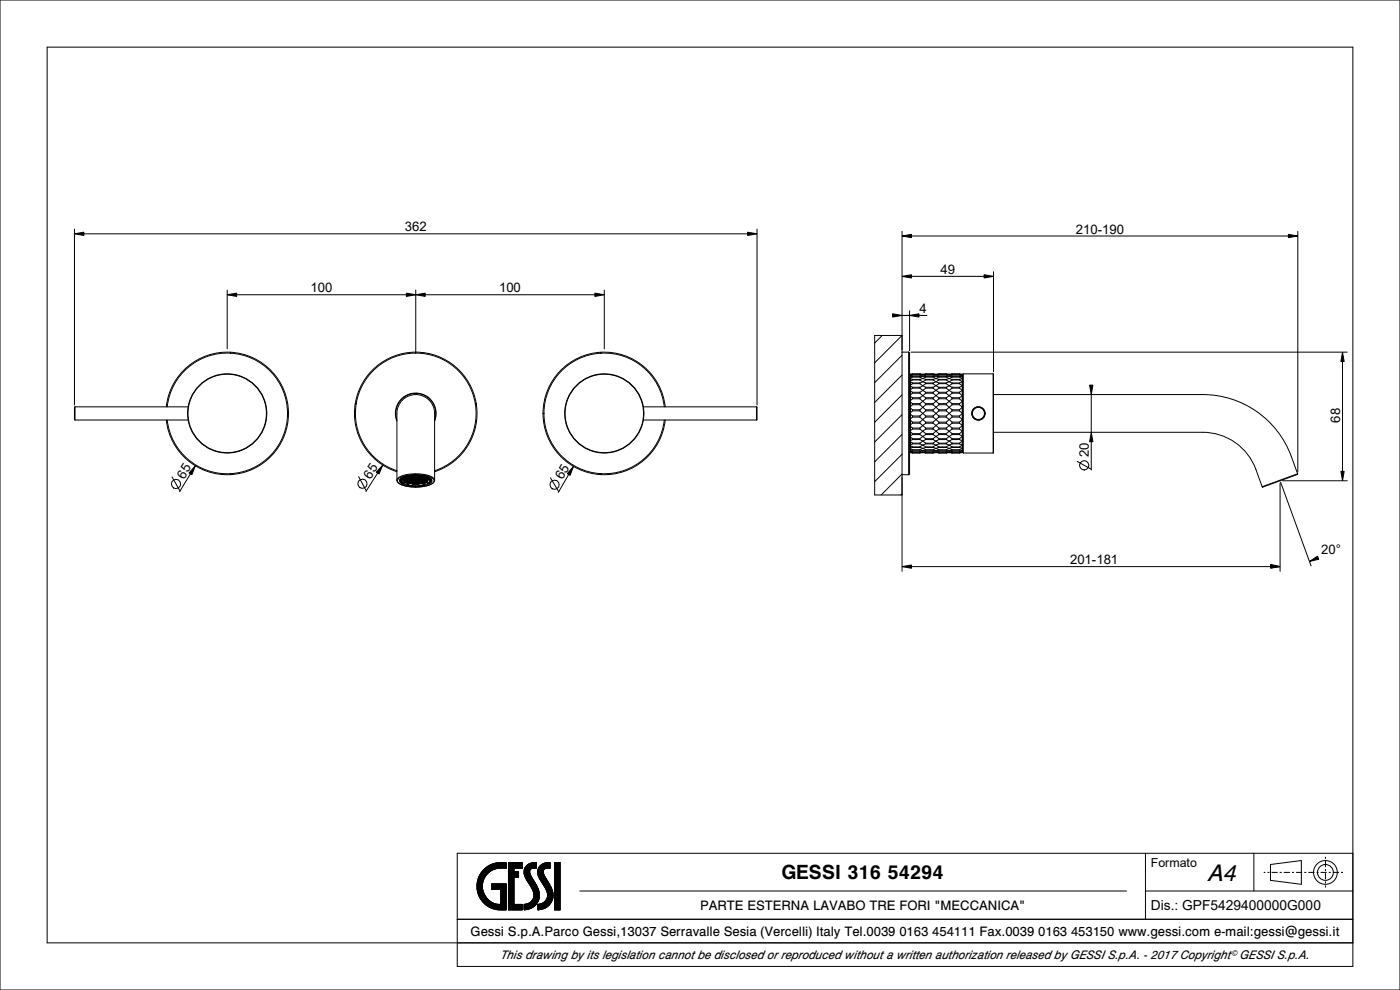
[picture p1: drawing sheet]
<svg xmlns="http://www.w3.org/2000/svg" width="297mm" height="210mm" viewBox="0 0 297 210" stroke-linecap="round" stroke-linejoin="round" font-family="sans-serif">
<path d="M0 0h297v210h-297zM97 195h190M123 189h116M243 189h44M243 181v14M266 181v8M287 181h-190v24h190v-195h-277v190h277" fill="none" stroke="#000" stroke-width=".21"/>
<!-- layer: 00_COMPONENTI -->
<g fill="none" stroke="#000" stroke-width=".21">
<path d="M192.8 74.7l.2 .2v25.6l-.2 .2M192.8 74.7h-1.4v26h1.4M192.8 74.7v26M193.2 79.5h.4M193.2 79.8l.4 .1M193.6 79.3l-.4 .1v16.6l.4 .1M193.6 80l-.4 .2M193.6 79.6l-.4 .1M193.6 79.3l-.4 .1M193.6 79.3h.1M193.6 79.5v.1M193.6 79.9v.1"/>
<path d="M193.6 80h1.5M193.6 79.9h1.5M193.6 79.6h1.5M193.6 79.5h1.5M193.6 79.3h1.5M195.1 80l.7 .3M195.1 79.6l.7 .2M195.1 79.3l.7 .2M195.1 79.3h1.3M195.1 79.3h.1M195.1 79.5v.1M195.1 79.9v.1"/>
<path d="M195.8 79.5h-.7M195.8 79.5h.6M195.8 79.8l.6 .1M195.8 79.8l-.7 .1M196.4 80l-.6 .3M196.4 79.6l-.6 .2M196.4 79.3l-.6 .2M196.4 79.3h.1M196.4 79.5v.1M196.4 79.9v.1M196.4 80h1.5M196.4 79.9h1.5"/>
<path d="M196.4 79.6h1.5M196.4 79.5h1.5M196.4 79.3h1.5M197.9 79.3l.7 .2M197.9 79.3h1.3M197.9 80l.7 .3M197.9 79.6l.7 .2M197.9 79.3h.1M197.9 79.5v.1M197.9 79.9v.1M198.6 79.5h-.7M198.6 79.5h.6"/>
<path d="M198.6 79.8l.6 .1M198.6 79.8l-.7 .1M199.2 80l-.6 .3M199.2 79.6l-.6 .2M199.2 79.3l-.6 .2M199.2 79.3h.1M199.2 79.5v.1M199.2 79.9v.1M199.2 80h1.5M199.2 79.9h1.5M199.2 79.6h1.5M199.2 79.5h1.5"/>
<path d="M199.2 79.3h1.5M200.7 80l.7 .3M200.7 79.6l.7 .2M200.7 79.3l.7 .2M200.7 79.3h1.3M200.7 79.3h.1M200.7 79.5v.1M200.7 79.9v.1M201.4 79.5h-.7M201.4 79.5h.6M201.4 79.8l-.7 .1M201.4 79.8l.6 .1"/>
<path d="M202 79.6l-.6 .2M202 79.3l-.6 .2M202 80l-.6 .3M202 79.3h.1M202 79.5v.1M202 79.9v.1M202 80h1.5M202 79.9h1.5M202 79.6h1.5M202 79.5h1.5M202 79.3h1.5M203.5 80l.6 .3"/>
<path d="M203.5 79.6l.6 .2M203.5 79.3l.6 .2M203.5 79.3l.6 .1M203.5 79.3h.1M203.5 79.5v.1M203.5 79.9v.1M204.1 79.8h.1M204.1 79.5h-.6M204.1 79.5h.1M204.1 79.8l-.6 .1M204.1 79.4v16.6M210.7 79.3h-6.3v16.8h6.3"/>
<path d="M210.7 79.3v16.8M15.9 86.3l-.1 .1v2.6l.1 .1M15.9 86.3v2.8M15.9 89.1h24M15.9 86.3h24M35.3 86.3a13 13 0 0 1 19.8-9.6 13 13 0 0 1 0 22 13 13 0 0 1-19.8-9.6M35.5 86.3a12.8 12.8 0 0 1 19.5-9.4 12.8 12.8 0 0 1 0 21.6 12.8 12.8 0 0 1-19.5-9.4M84.2 89.3a4.3 4.3 0 0 1 4-5.9 4.3 4.3 0 0 1 4 5.9M84.2 99.9a12.8 12.8 0 0 1-6.3-19.7 12.8 12.8 0 0 1 20.6 0 12.8 12.8 0 0 1-6.3 19.7M84.2 89.1a4.2 4.2 0 0 1 4-5.6 4.2 4.2 0 0 1 4 5.6M136.5 89.1h24M136.5 86.3h24"/>
<path d="M140.9 86.3a12.8 12.8 0 0 0-19.5-9.4 12.8 12.8 0 0 0 0 21.6 12.8 12.8 0 0 0 19.5-9.4M141.1 86.3a13 13 0 0 0-19.8-9.6 13 13 0 0 0 0 22 13 13 0 0 0 19.8-9.6M160.5 86.3l.1 .1v2.6l-.1 .1M160.5 86.3v2.8M193 91.7h.2M193 83.7h.2M193.2 87.9l.4 .3M193.2 89.2l.4 .3M193.2 90.4l.4 .4M193.2 91.6l.4 .4M193.2 92.7l.4 .4M193.2 93.7l.4 .3"/>
<path d="M193.2 94.5l.4 .3M193.2 95.2l.4 .2M193.2 95.7l.4 .1M193.2 95.9l.4 .2M193.2 82.9l.4 .3M193.2 84.1l.4 .3M193.2 85.3l.4 .3M193.2 86.6l.4 .3M193.2 80.4l.4 .1M193.2 81.1l.4 .1M193.2 81.9l.4 .3M193.6 92.2l-.4 .2"/>
<path d="M193.6 93.2l-.4 .3M193.6 95.9h-.4M193.6 87.2l-.4 .3M193.6 84.6l-.4 .4M193.6 83.4l-.4 .4M193.6 85.8l-.4 .4M193.6 82.3l-.4 .4M193.6 81.4l-.4 .3M193.6 80.6l-.4 .3M193.6 91l-.4 .3M193.6 89.8l-.4 .3M193.6 88.5l-.4 .3"/>
<path d="M193.6 95.5l-.4 .1M193.6 94.9l-.4 .1M193.6 94.2l-.4 .1M193.6 80.5v.1M193.6 81.2v.2M193.6 82.2v.1M193.6 83.2v.2M193.6 84.4v.2M193.6 85.6v.2M193.6 86.9v.3M193.6 88.2v.3M193.6 89.5v.3"/>
<path d="M193.6 90.8v.2M193.6 92v.2M193.6 93.1v.1M193.6 94v.2M193.6 94.8v.1M193.6 95.4v.1M193.6 95.8v.1M193.6 96.1h.1M193.6 96.1h1.5M193.6 95.9h1.5M193.6 95.8h1.5M193.6 95.5h1.5"/>
<path d="M193.6 95.4h1.5M193.6 94.9h1.5M193.6 94.8h1.5M193.6 94.2h1.5M193.6 94h1.5M193.6 93.2h1.5M193.6 93.1h1.5M193.6 92.2h1.5M193.6 92h1.5M193.6 91h1.5M193.6 90.8h1.5M193.6 89.8h1.5"/>
<path d="M193.6 89.5h1.5M193.6 88.5h1.5M193.6 88.2h1.5M193.6 87.2h1.5M193.6 86.9h1.5M193.6 85.8h1.5M193.6 85.6h1.5M193.6 84.6h1.5M193.6 84.4h1.5M193.6 83.4h1.5M193.6 83.2h1.5M193.6 82.3h1.5"/>
<path d="M193.6 82.2h1.5M193.6 81.4h1.5M193.6 81.2h1.5M193.6 80.6h1.5M193.6 80.5h1.5M195.1 88.5l.7 .5M195.1 89.8l.7 .5M195.1 91l.7 .5M195.1 96.1h1.3M195.1 95.9h.7M195.1 80.6l.7 .4M195.1 82.3l.7 .5"/>
<path d="M195.1 81.4l.7 .4M195.1 83.4l.7 .5M195.1 95.5l.7 .1M195.1 94.9l.7 .2M195.1 94.2l.7 .2M195.1 93.2l.7 .4M195.1 92.2l.7 .4M195.1 87.2l.7 .5M195.1 85.8l.7 .6M195.1 84.6l.7 .5M195.1 80.5v.1M195.1 81.2v.2"/>
<path d="M195.1 82.2v.1M195.1 83.2v.2M195.1 84.4v.2M195.1 85.6v.2M195.1 86.9v.3M195.1 88.2v.3M195.1 89.5v.3M195.1 90.8v.2M195.1 92v.2M195.1 93.1v.1M195.1 94v.2M195.1 94.8v.1"/>
<path d="M195.1 95.4v.1M195.1 95.8v.1M195.1 96.1h.1M195.8 91.5l.6 .5M195.8 92.6l.6 .5M195.8 93.6l.6 .4M195.8 94.4l-.7 .4M195.8 94.4l.6 .4M195.8 95.1l-.7 .3M195.8 95.1l.6 .3M195.8 95.6l-.7 .2M195.8 95.6l.6 .2"/>
<path d="M195.8 95.9l.6 .2M195.8 95.9l-.7 .2M195.8 86.4l-.7 .5M195.8 85.1l-.7 .5M195.8 82.8l-.7 .4M195.8 83.9l-.7 .5M195.8 91.5l-.7 .5M195.8 92.6l-.7 .5M195.8 93.6l-.7 .4M195.8 83.9l.6 .5M195.8 85.1l.6 .5M195.8 86.4l.6 .5"/>
<path d="M195.8 90.3l-.7 .5M195.8 90.3l.6 .5M195.8 89l-.7 .5M195.8 89l.6 .5M195.8 87.7l-.7 .5M195.8 87.7l.6 .5M195.8 82.8l.6 .4M195.8 81.8l-.7 .4M195.8 80.3l.6 .2M195.8 80.3l-.7 .2M195.8 81l.6 .2M195.8 81l-.7 .2"/>
<path d="M195.8 81.8l.6 .4M196.4 95.9h-.6M196.4 82.3l-.6 .5M196.4 81.4l-.6 .4M196.4 83.4l-.6 .5M196.4 80.6l-.6 .4M196.4 91l-.6 .5M196.4 92.2l-.6 .4M196.4 89.8l-.6 .5M196.4 88.5l-.6 .5M196.4 95.5l-.6 .1M196.4 94.9l-.6 .2"/>
<path d="M196.4 94.2l-.6 .2M196.4 93.2l-.6 .4M196.4 87.2l-.6 .5M196.4 85.8l-.6 .6M196.4 84.6l-.6 .5M196.4 80.5v.1M196.4 81.2v.2M196.4 82.2v.1M196.4 83.2v.2M196.4 84.4v.2M196.4 85.6v.2M196.4 86.9v.3"/>
<path d="M196.4 88.2v.3M196.4 89.5v.3M196.4 90.8v.2M196.4 92v.2M196.4 93.1v.1M196.4 94v.2M196.4 94.8v.1M196.4 95.4v.1M196.4 95.8v.1M196.4 96.1h.1M196.4 96.1h1.5M196.4 95.9h1.5"/>
<path d="M196.4 95.8h1.5M196.4 95.5h1.5M196.4 95.4h1.5M196.4 94.9h1.5M196.4 94.8h1.5M196.4 94.2h1.5M196.4 94h1.5M196.4 93.2h1.5M196.4 93.1h1.5M196.4 92.2h1.5M196.4 92h1.5M196.4 91h1.5"/>
<path d="M196.4 90.8h1.5M196.4 89.8h1.5M196.4 89.5h1.5M196.4 88.5h1.5M196.4 88.2h1.5M196.4 87.2h1.5M196.4 86.9h1.5M196.4 85.8h1.5M196.4 85.6h1.5M196.4 84.6h1.5M196.4 84.4h1.5M196.4 83.4h1.5"/>
<path d="M196.4 83.2h1.5M196.4 82.3h1.5M196.4 82.2h1.5M196.4 81.4h1.5M196.4 81.2h1.5M196.4 80.6h1.5M196.4 80.5h1.5M197.9 88.5l.7 .5M197.9 89.8l.7 .5M197.9 91l.7 .5M197.9 96.1h1.3M197.9 95.9h.7"/>
<path d="M197.9 81.4l.7 .4M197.9 80.6l.7 .4M197.9 83.4l.7 .5M197.9 82.3l.7 .5M197.9 95.5l.7 .1M197.9 94.9l.7 .2M197.9 94.2l.7 .2M197.9 93.2l.7 .4M197.9 92.2l.7 .4M197.9 87.2l.7 .5M197.9 85.8l.7 .6M197.9 84.6l.7 .5"/>
<path d="M197.9 80.5v.1M197.9 81.2v.2M197.9 82.2v.1M197.9 83.2v.2M197.9 84.4v.2M197.9 85.6v.2M197.9 86.9v.3M197.9 88.2v.3M197.9 89.5v.3M197.9 90.8v.2M197.9 92v.2M197.9 93.1v.1"/>
<path d="M197.9 94v.2M197.9 94.8v.1M197.9 95.4v.1M197.9 95.8v.1M197.9 96.1h.1M198.6 91.5l.6 .5M198.6 92.6l.6 .5M198.6 93.6l.6 .4M198.6 94.4l.6 .4M198.6 95.1l.6 .3M198.6 95.6l.6 .2M198.6 95.9l.6 .2"/>
<path d="M198.6 95.9l-.7 .2M198.6 86.4l-.7 .5M198.6 85.1l-.7 .5M198.6 83.9l-.7 .5M198.6 82.8l-.7 .4M198.6 93.6l-.7 .4M198.6 94.4l-.7 .4M198.6 95.1l-.7 .3M198.6 95.6l-.7 .2M198.6 91.5l-.7 .5M198.6 92.6l-.7 .5M198.6 83.9l.6 .5"/>
<path d="M198.6 85.1l.6 .5M198.6 86.4l.6 .5M198.6 90.3l-.7 .5M198.6 90.3l.6 .5M198.6 89l.6 .5M198.6 89l-.7 .5M198.6 87.7l-.7 .5M198.6 87.7l.6 .5M198.6 82.8l.6 .4M198.6 80.3l-.7 .2M198.6 80.3l.6 .2M198.6 81l.6 .2"/>
<path d="M198.6 81l-.7 .2M198.6 81.8l.6 .4M198.6 81.8l-.7 .4M199.2 95.9h-.6M199.2 83.4l-.6 .5M199.2 82.3l-.6 .5M199.2 81.4l-.6 .4M199.2 80.6l-.6 .4M199.2 91l-.6 .5M199.2 92.2l-.6 .4M199.2 89.8l-.6 .5M199.2 88.5l-.6 .5"/>
<path d="M199.2 95.5l-.6 .1M199.2 94.9l-.6 .2M199.2 94.2l-.6 .2M199.2 93.2l-.6 .4M199.2 87.2l-.6 .5M199.2 85.8l-.6 .6M199.2 84.6l-.6 .5M199.2 80.5v.1M199.2 81.2v.2M199.2 82.2v.1M199.2 83.2v.2M199.2 84.4v.2"/>
<path d="M199.2 85.6v.2M199.2 86.9v.3M199.2 88.2v.3M199.2 89.5v.3M199.2 90.8v.2M199.2 92v.2M199.2 93.1v.1M199.2 94v.2M199.2 94.8v.1M199.2 95.4v.1M199.2 95.8v.1M199.2 96.1h.1"/>
<path d="M199.2 96.1h1.5M199.2 95.9h1.5M199.2 95.8h1.5M199.2 95.5h1.5M199.2 95.4h1.5M199.2 94.9h1.5M199.2 94.8h1.5M199.2 94.2h1.5M199.2 94h1.5M199.2 93.2h1.5M199.2 93.1h1.5M199.2 92.2h1.5"/>
<path d="M199.2 92h1.5M199.2 91h1.5M199.2 90.8h1.5M199.2 89.8h1.5M199.2 89.5h1.5M199.2 88.5h1.5M199.2 88.2h1.5M199.2 87.2h1.5M199.2 86.9h1.5M199.2 85.8h1.5M199.2 85.6h1.5M199.2 84.6h1.5"/>
<path d="M199.2 84.4h1.5M199.2 83.4h1.5M199.2 83.2h1.5M199.2 82.3h1.5M199.2 82.2h1.5M199.2 81.4h1.5M199.2 81.2h1.5M199.2 80.6h1.5M199.2 80.5h1.5M200.7 88.5l.7 .5M200.7 89.8l.7 .5M200.7 91l.7 .5"/>
<path d="M200.7 96.1h1.3M200.7 95.9h.7M200.7 82.3l.7 .5M200.7 81.4l.7 .4M200.7 80.6l.7 .4M200.7 83.4l.7 .5M200.7 95.5l.7 .1M200.7 94.9l.7 .2M200.7 94.2l.7 .2M200.7 93.2l.7 .4M200.7 92.2l.7 .4M200.7 87.2l.7 .5"/>
<path d="M200.7 85.8l.7 .6M200.7 84.6l.7 .5M200.7 80.5v.1M200.7 81.2v.2M200.7 82.2v.1M200.7 83.2v.2M200.7 84.4v.2M200.7 85.6v.2M200.7 86.9v.3M200.7 88.2v.3M200.7 89.5v.3M200.7 90.8v.2"/>
<path d="M200.7 92v.2M200.7 93.1v.1M200.7 94v.2M200.7 94.8v.1M200.7 95.4v.1M200.7 95.8v.1M200.7 96.1h.1M201.4 91.5l.6 .5M201.4 92.6l.6 .5M201.4 93.6l.6 .4M201.4 94.4l.6 .4M201.4 86.4l-.7 .5"/>
<path d="M201.4 85.1l-.7 .5M201.4 83.9l-.7 .5M201.4 82.8l-.7 .4M201.4 95.1l-.7 .3M201.4 95.1l.6 .3M201.4 95.6l-.7 .2M201.4 95.6l.6 .2M201.4 95.9l.6 .2M201.4 95.9l-.7 .2M201.4 92.6l-.7 .5M201.4 93.6l-.7 .4M201.4 94.4l-.7 .4"/>
<path d="M201.4 91.5l-.7 .5M201.4 85.1l.6 .5M201.4 83.9l.6 .5M201.4 86.4l.6 .5M201.4 90.3l.6 .5M201.4 90.3l-.7 .5M201.4 89l.6 .5M201.4 89l-.7 .5M201.4 87.7l.6 .5M201.4 87.7l-.7 .5M201.4 82.8l.6 .4M201.4 81.8l.6 .4"/>
<path d="M201.4 80.3l-.7 .2M201.4 80.3l.6 .2M201.4 81l-.7 .2M201.4 81l.6 .2M201.4 81.8l-.7 .4M202 82.3l-.6 .5M202 81.4l-.6 .4M202 80.6l-.6 .4M202 83.4l-.6 .5M202 95.9h-.6M202 92.2l-.6 .4M202 89.8l-.6 .5"/>
<path d="M202 91l-.6 .5M202 88.5l-.6 .5M202 95.5l-.6 .1M202 94.9l-.6 .2M202 94.2l-.6 .2M202 93.2l-.6 .4M202 87.2l-.6 .5M202 85.8l-.6 .6M202 84.6l-.6 .5M202 80.5v.1M202 81.2v.2M202 82.2v.1"/>
<path d="M202 83.2v.2M202 84.4v.2M202 85.6v.2M202 86.9v.3M202 88.2v.3M202 89.5v.3M202 90.8v.2M202 92v.2M202 93.1v.1M202 94v.2M202 94.8v.1M202 95.4v.1"/>
<path d="M202 95.8v.1M202 96.1h.1M202 96.1h1.5M202 95.9h1.5M202 95.8h1.5M202 95.5h1.5M202 95.4h1.5M202 94.9h1.5M202 94.8h1.5M202 94.2h1.5M202 94h1.5M202 93.2h1.5"/>
<path d="M202 93.1h1.5M202 92.2h1.5M202 92h1.5M202 91h1.5M202 90.8h1.5M202 89.8h1.5M202 89.5h1.5M202 88.5h1.5M202 88.2h1.5M202 87.2h1.5M202 86.9h1.5M202 85.8h1.5"/>
<path d="M202 85.6h1.5M202 84.6h1.5M202 84.4h1.5M202 83.4h1.5M202 83.2h1.5M202 82.3h1.5M202 82.2h1.5M202 81.4h1.5M202 81.2h1.5M202 80.6h1.5M202 80.5h1.5M203.5 88.5l.6 .5"/>
<path d="M203.5 89.8l.6 .5M203.5 91l.6 .5M203.5 92.2l.6 .4M203.5 82.3l.6 .5-.6 .4M203.5 83.4l.6 .5-.6 .5M203.5 95.9h.6M203.5 94.2l.6 .2-.6 .4M203.5 93.2l.6 .4-.6 .4M203.5 87.2l.6 .5-.6 .5M203.5 81.4l.6 .4-.6 .4M203.5 80.6l.6 .4-.6 .2M203.5 95.5l.6 .1"/>
<path d="M203.5 94.9l.6 .2M203.5 85.8l.6 .6M203.5 84.6l.6 .5M203.5 80.5v.1M203.5 81.2v.2M203.5 82.2v.1M203.5 83.2v.2M203.5 84.4v.2M203.5 85.6v.2M203.5 86.9v.3M203.5 88.2v.3M203.5 89.5v.3"/>
<path d="M203.5 90.8v.2M203.5 92v.2M203.5 93.1v.1M203.5 94v.2M203.5 94.8v.1M203.5 95.4v.1M203.5 95.8v.1M203.5 96.1h.1M204.1 86.4l-.6 .5M204.1 85.1l-.6 .5M204.1 95.1h.1M204.1 95.1l-.6 .3"/>
<path d="M204.1 95.6l-.6 .2M204.1 96l-.6 .1M204.1 95.6h.1M204.1 91.5l-.6 .5M204.1 92.6l-.6 .5M204.1 89h.1M204.1 86.4h.1M204.1 90.3h.1M204.1 85.1h.1M204.1 91.5h.1M204.1 92.6h.1M204.1 80.3h.1"/>
<path d="M204.1 90.3l-.6 .5M204.1 89l-.6 .5M204.1 80.3l-.6 .2M204.1 95.9l-.6 .2M204.1 95.9h.1M204.2 93.2h.2M204.2 82.2h.2M210.8 83.7h44.4a20 20 0 0 1 18.8 13.2l1.3 3.6M210.8 91.7h44.4a12 12 0 0 1 11.2 7.9l1.4 3.6M84.2 100.1a13 13 0 0 1-6.5-20 13 13 0 0 1 21 0 13 13 0 0 1-6.5 20M84.2 101.9v-14.2a4 4 0 0 1 4-4 4 4 0 0 1 4 4v14.2M84.2 101.9l.3 .5 .8 .5 1.3 .3 1.6 .1"/>
<path d="M84.2 101.9l.3-.6 .9-.4 1.3-.3 1.5-.1 1.5 .1 1.3 .3 .9 .4 .3 .6M84.5 101.6l.7-.4 1-.3 2.6-.2 2.3 .4 .7 .4 .3 .5-.4 .6-.9 .4-1.5 .3h-1.7l-1.6-.2-1.1-.4-.5-.5zM84.9 101.6l.1 .2M85 101.6v.2M85 101.8v.1M85 101.8h.1M85 102.2h.1M85 101.7h.1M85 101.9v.3M85 101.6v.1M85 102.2l.4 .4M85 101.8l.1 .1"/>
<path d="M85.1 102.2h-.1M85.1 101.9h-.1M85.1 102.2h.1M85.1 101.9v.3M85.1 101.7l.2 .1M85.1 101.7h.1M85.1 102.2l.3 .4M85.3 101.8h.1M85.3 101.8v.1M85.3 101.8h-.3M85.3 102.2h.1M85.3 102.2h-.2"/>
<path d="M85.3 101.9h-.2M85.3 101.9v.3M85.3 102.2l.4 .3M85.4 101.4h.1M85.4 101.4l-.4 .3M85.4 101.3v.1M85.4 102.6h.1M85.5 102.6h.1M85.4 101.6l.1 .1M85.5 101.4l-.4 .3M85.5 101.4h.2M85.5 101.4h-.1"/>
<path d="M85.5 101.4h.1M85.5 101.3v.1M85.5 102.6l1 .3M85.5 101.7l.3 .4 .8 .4M85.5 101.5v.2M85.6 101.5l-.1 .2M85.7 101.4l-.4 .4M85.7 102.5h.1M85.7 102.5l-.2 .1M85.7 102.3l.7 .2M85.7 101.4h.1M85.7 101.2v.2"/>
<path d="M85.7 101.2l-.8 .6v.3l.3 .3M85.7 102.2v.3M85.7 102.2h.1M85.7 102.2l.9 .3M85.8 101.8h.1M85.8 101.7v.1M85.8 101.8h.2M85.8 101.8l.1 .2M85.9 101.6l-.1 .1M85.9 102l1.6 .1M85.9 101.6h.1M85.9 101.8v.2"/>
<path d="M85.9 102l.1 .1M86 101.6v.1M86 101.8v.1M86 101.7h.2l-.2 .1M86 101.7h-.2M86 101.4v.7M86 101.4l-.1 .2M86 101.7h1.5M86 101.8h.9M86 101.6h.9v.8M86 102.1l.2 .1M86.2 101.5l-.2 .1"/>
<path d="M86.2 102v.1M86.2 101.3v.9M86.2 101.3l-.2 .1M86.4 102.5h.1M86.4 102.2h-.2M86.4 102.5l.1 .1M86.4 102.2h-.1l.2 .1M86.4 101.2l.1 1M86.4 101l-1.4 .6-.2 .3 .1 .4 1.2 .6 2.1 .3 2.1-.3 1.2-.6 .1-.4-.2-.3-1.5-.6M86.4 101h.1M86.4 101l-.7 .2M86.5 101l-.8 .4"/>
<path d="M86.5 102.9h.1M86.5 101h.1M86.5 102.6h.1M86.5 102.6v.3M86.5 101l.1 .1M86.5 102.9l1 .2M86.5 102.2v.1M86.5 101.1l-.8 .4-.1 .3 .2 .3 .9 .4 1.5 .1M86.6 102.5h.1M86.6 102.5h-.2M86.6 102.5l1.6 .1M86.6 102.8h.1"/>
<path d="M86.6 102.5v.3M86.6 102.5l-.1 .1M86.6 102.8l-.1 .1M86.6 101.1h.1M86.6 102.8l.9 .2M86.6 102.3h-.1M86.6 101.3h-.3M86.7 101.3h-.5M86.7 102.3l-.2 .1h.4M86.7 102.3l.6 .1M86.7 101.1v1.2M86.7 101.8h.2"/>
<path d="M86.8 101.1l-.3 .1M86.9 102.4l.2 .1M86.9 101.1v.3h-.9M86.9 101.3l.2 .1M87.1 101.8h-.2M87.1 102.1h-1.1M87.1 101v.4M87.1 101.5l-.2 .2M87.1 101.5v1M87.1 101.2v.1M87.1 101.7v.1M87.1 101.5h.1"/>
<path d="M87.1 102v.1M87.1 101l.2 .1M87.2 101l.1 .1M87.3 102.4l-.2 .1M87.3 102.2h-.9M87.3 102.5h-.2h.4M87.3 102.5h.5M87.3 102.2h.7M87.3 102.2h-.2l.2 .2M87.3 101.1h1.3M87.3 101v1.4M87.3 101.1h.1"/>
<path d="M87.3 102.1v.1M87.3 102.4h.1M87.3 101.7l.4-.1-.2 .1M87.3 101.8l.2 .2M87.5 100.9h.1M87.5 100.9l-1 .1M87.5 100.8v.1M87.5 103.1h.1M87.5 100.9v.1M87.5 103v.1M87.5 103h.1M87.5 100.9l.1 .1"/>
<path d="M87.5 101.2l-.8 .1M87.5 101h.1M87.5 101.7v.1M87.5 102.2v.1M87.5 103h1.4M87.5 101.5h-.4M87.5 101l-.9 .1M87.6 103h-.1M87.6 101.5l1.5 .2M87.6 101h.4M87.6 100.9h1.2M87.6 103h.1"/>
<path d="M87.6 100.8v1.7l.4 .1-.2-.1M87.6 101h-.1M87.6 102.6v.3M87.6 102.6h.1M87.6 102.6h1.2M87.7 101.1h.1M87.7 101.3v.1M87.7 102.1v.1M87.7 102.4h.1M87.7 101.8l-.2 .2M87.8 101.2l-1.5 .1M87.8 102.4h-.5"/>
<path d="M87.8 102.1l-.9 .1M87.8 101.2l.2 .1M87.8 101v1.4M87.8 102.4h.4M87.8 102.1h.4M87.8 101.1l1.3 .1M88 102.2l-.2 .2M88 102l-.2 .1M88 101.5h.1M88 101.7v.1M88 101.7v-.8h.2h.2v.8M88 102.3v.3h.2h.2v-.3"/>
<path d="M88 102.3l-.2 .1M88 101.8l-1.1 .1M88 101.7h-.4M88 102.3l.2 .1M88 101.8h.2M88 101.8v.4M88 102.1h.2M88.2 102.2h-.2M88.2 101.7h-.2M88.2 101.8v.4M88.2 102.4h.1M88.2 100.8l-1.8 .2"/>
<path d="M88.2 100.8l1.7 .2M88.2 100.8l-1.7 .2M88.2 102.5h.4M88.2 102.5h-.2M88.2 102.1h.9M88.2 100.9v.8M88.2 102.2h.2M88.2 101.7h.2M88.4 102.3l-.2 .1M88.4 101.7h2.2M88.4 101.8l.7 .1M88.4 101.8h-.2"/>
<path d="M88.4 101.8v.4M88.4 101.2l1.3 .1M88.4 101.5h.1M88.4 101.7v.1M88.6 102.2h-.2M88.6 101.9l-1 .1M88.6 101.3h-1.1l-.2 .1M88.6 102.5h.5M88.6 101.9l1.9 .1M88.6 102.2l-.2 .1M88.6 101.9l-.2 .2M88.6 102.2h.2"/>
<path d="M88.6 101v1.4M88.7 101.6v.1M88.7 101.8v.1M88.7 102.1l.2 .1M88.7 101.3v.1M88.8 102.6h.1M88.8 100.8v1.7h-.4M88.8 101h.1M88.8 102.9h.1M88.8 102.6v.3M88.8 101h-.4h.4M88.8 102.3h-.4"/>
<path d="M88.8 103h.1M88.8 103l.1 .1M88.9 102.3h.8M88.9 102.3l-.2 .1M88.9 101l-.2 .1M88.9 101l.2 .1M88.9 101l.9 .1M88.9 102v.1M88.9 101.7l.2 .1M88.9 101h.1M88.9 101.2v.1M88.9 102.2v.1"/>
<path d="M88.9 100.9h.1M88.9 100.8v.1M88.9 100.9l-.1 .1M88.9 103.1h.1M88.9 100.9l1 .1M88.9 100.9v.1M89.1 101.3l-.2 .1h-1.8M89.1 101.1h.1M89.1 102.1v.1M89.1 102.4h.1M89.1 101.4l-.2 .1h.4M89.1 101.4l.2 .1"/>
<path d="M89.1 102.5h.2M89.1 101.2l.2 .1M89.1 101v1.4M89.1 101.4h.2M89.1 101.1l1 .2M89.2 101l-.1 .1M89.3 102.5h-.4M89.3 102l-.2 .1M89.3 101.7l-.2 .1M89.3 102.2v.1M89.3 102.2h-.4M89.3 101.5l.2 .2"/>
<path d="M89.3 101.5v1M89.3 101v.4M89.5 102.1l-.2 .1M89.5 101.3l-.2 .1M89.5 101.8v.1M89.5 102.4l-.2 .1M89.5 101.1v.3h.9M89.6 101.1l.3 .1M89.7 102.3h.2M89.7 101.1v1.2M89.7 101.3h-.2M89.7 101.3h.2"/>
<path d="M89.8 101.3h.4M89.8 102.8l-.9 .2M89.8 102.8l.1 .1M89.8 101.1h.1M89.8 102.8h.1M89.8 102.5l.1 .1M89.8 102.5v.3M89.8 102.5l-1.6 .1M89.8 102.5h.1M89.8 102.5h.2M89.9 102.4h-.4M89.9 101.1l.8 .5"/>
<path d="M89.9 102.2v.1M89.9 102.9h.1M89.9 102.9l-1 .2M89.9 101h.1M89.9 101l-.1 .1M89.9 102.6h.1M89.9 102.6v.3M89.9 101l.8 .4M89.9 101l.8 .2M90 102.2h.1l-.2 .1M90 102.2h-.7M90 101.2l-.1 1"/>
<path d="M90 102.1h-.9M90 102.5l-.1 .1M90 102.5h.1M90 102.2h.2M90 102.5l.7-.2-.7 .2M90.2 102.1h-.2M90.2 101.3l.2 .1M90.2 101.3v.9M90.2 102l.2 .1M90.2 101.5h.1M90.2 101.7l.2 .1M90.4 102.1l-.2 .1"/>
<path d="M90.4 102.1h-.4M90.4 101.8h-1.3M90.4 101.4l.1 .2M90.4 101.4v.7M90.4 101.8v.1M90.5 102l-.1 .1M90.5 101.6h-1v.8M90.5 101.6l.1 .1M90.5 101.6l-.1 .1h.2M90.5 101.8v.2M90.6 101.8l-.1 .2M90.6 101.7v.1"/>
<path d="M90.6 101.8h-.2M90.6 101.8h.1M90.7 102.2h.1M90.7 102.2l-.9 .3M90.7 102.2v.3M90.7 101.2l.8 .6v.3l-.3 .3M90.7 101.4h.1M90.7 101.2v.2M90.7 102.5h.1M90.7 102.5l.2 .1M90.7 101.4l.4 .4M90.7 101.6h.1"/>
<path d="M90.7 101.6v.4l-.5 .3-2 .3M90.8 101.5l.1 .2M90.9 101.7l-.3 .4-.8 .4M90.9 101.5v.2M90.9 102.6l-1 .3M90.9 101.4h.1M90.9 101.4h-.2M90.9 101.3v.1M90.9 101.4l.4 .3M90.9 102.6h.1M90.9 101.6v.1M91 102.6h-.1"/>
<path d="M91 101.4l.4 .3M91 101.4h-.1M91 101.3v.1M91.1 102.2l-.4 .3M91.1 102.2h.2M91.1 101.8h.1M91.1 102.2h.1M91.1 101.9h.2M91.1 101.9v.3M91.1 101.8v.1M91.1 101.8h.3M91.3 102.2l-.4 .4"/>
<path d="M91.3 101.7h.1M91.3 101.7l-.2 .1M91.3 102.2h.1M91.3 101.9h.1M91.3 101.9v.3M91.4 101.8l-.1 .1M91.4 102.2h-.1M91.4 102.2l-.4 .4M91.4 101.7h.1M91.4 101.7h-.1M91.4 101.6v.1M91.4 102.2h.1"/>
<path d="M91.4 101.9v.3M91.4 101.8h.1M91.4 101.8v.1M91.4 101.6v.2M91.5 101.6l-.1 .2M92.2 101.9l-.3 .5-.8 .5-1.4 .3-1.5 .1M275.3 100.5l-.1 .2-7.3 2.6-.1-.1M275.3 100.5l-7.5 2.7"/>
<circle cx="48.2" cy="87.7" r="8.4"/>
<circle cx="48.2" cy="87.7" r="8.3"/>
<circle cx="128.2" cy="87.7" r="8.4"/>
<circle cx="128.2" cy="87.7" r="8.3"/>
<circle cx="207.6" cy="87.7" r="1.42"/>
<circle cx="207.6" cy="87.7" r="1.28"/>
</g>
<!-- layer: 10_COSMETICA_SKETCH -->
<path d="M187.2 71.2l-1.6 1.6M191.4 71.2h-5.8v33.8h5.8v-4.3M191.4 71.2v3.5M191.4 71.2l-5.8 5.8M191.4 75.4l-5.8 5.8M191.4 79.6l-5.8 5.8M191.4 83.8l-5.8 5.8M191.4 88l-5.8 5.8M191.4 92.2l-5.8 5.8M191.4 96.4l-5.8 5.8M191.4 100.6l-4.5 4.4M191.4 104.8l-.3 .2" fill="none" stroke="#000" stroke-width=".21"/>
<!-- layer: 50_QUOTE -->
<g fill="none" stroke="#000" stroke-width=".21">
<path d="M15.8 49.6l2-.4v.7zM15.8 48.6v37.3M17.8 49.6h140.8M158.6 49.2l2 .4-2 .3zM160.6 48.6v37.3M191.4 58.6l2-.3v.7zM191.4 50.1l2-.4v.7zM191.4 49.1v25.1M193.4 58.6h15.4M193.4 50.1h79.9M208.8 58.3l2 .3-2 .4zM210.8 57.6v21.3"/>
<path d="M273.3 49.7l2 .4-2 .3zM275.3 49.1v51M48.2 62.5l2-.3v.7zM48.2 61.5v12.5M48.2 62.5h40M86.2 62.2l2 .3-2 .4zM88.2 62.5l2-.3v.7zM88.2 61.5v13.2M90.2 62.5h36M126.2 62.2l2 .3-2 .4zM128.2 61.5v12.5M189.4 66.6l2 .3-2 .4z"/>
<path d="M191.4 66.9h1.6M193 66.9l2-.3v.7zM193 65.9v8.5M193.3 74.7h92.5M195 66.9h1.6M284.8 74.7l.4 2h-.7zM284.8 76.7v23.3M41.4 98.8l-.7 1.9-.6-.4zM81.2 98.7l-.8 1.8-.6-.3zM121.7 98.9l-.8 1.9-.6-.3zM228.5 97.9l3 1.6M231.2 81.7h.7l-.4 2z"/>
<path d="M231.5 91.7l.4 2h-.7zM231.5 83.7v8M231.5 93.7v6M284.5 100h.7l-.4 2zM36.5 101.2l1.7 3M40.4 100.5l-2.3 3.8M76.1 101.1l1.6 3M80.1 100.3l-2.5 4M116.8 101.3l1.7 3M120.6 100.7l-2.2 3.7M191.4 101.2v20M269.6 119.8l2 .4-2 .3z"/>
<path d="M269.6 119.7l2 .5-2.1 .2zM271.6 102.5v18.7M271.7 102.3l6.4 17.7M272.1 102h13.7M277.8 119.1l1.7-1.1 .3 .6zM191.4 120.2l2-.4v.7zM193.4 120.2h76.2"/>
<circle cx="230" cy="98.7" r=".98"/>
<circle cx="37.3" cy="102.7" r=".98"/>
<circle cx="76.9" cy="102.6" r=".98"/>
<circle cx="117.6" cy="102.8" r=".98"/>
</g>
<g fill="#000">
<path d="M15.8 49.6l2-.4v.7zM158.6 49.2l2 .4-2 .3zM191.4 58.6l2-.3v.7zM191.4 50.1l2-.4v.7zM208.8 58.3l2 .3-2 .4zM273.3 49.7l2 .4-2 .3zM48.2 62.5l2-.3v.7zM88.2 62.5l2-.3v.7zM86.2 62.2l2 .3-2 .4zM126.2 62.2l2 .3-2 .4zM189.4 66.6l2 .3-2 .4zM193 66.9l2-.3v.7z"/>
<path d="M284.8 74.7l.4 2h-.7zM41.4 98.8l-.7 1.9-.6-.4zM81.2 98.7l-.8 1.8-.6-.3zM121.7 98.9l-.8 1.9-.6-.3zM231.2 81.7h.7l-.4 2zM231.5 91.7l.4 2h-.7zM277.8 119.1l1.7-1.1 .3 .6zM284.5 100h.7l-.4 2zM191.4 120.2l2-.4v.7zM269.6 119.8l2 .4-2 .3zM269.6 119.7l2 .5-2.1 .2z"/>
</g>
<!-- layer: 54_SIMBOLI -->
<g fill="none" stroke="#000" stroke-width=".21">
<path d="M101.2 188.7l1.1-.7a4 4 0 0 0 1.1 2.7l-1.1 .5a5 5 0 0 1-1.1-2.5zM101.9 185.4l2-.5a3.9 3.9 0 0 0-1.6 3.1l-1.1 .7a5.1 5.1 0 0 1 .7-3.3zM102.3 191.2l1.1-.5 .9 .7-1.3 .5zM102.5 184.6a5.4 5.4 0 0 1 4.9-1.6v1.1l-1.9 .1zM102.5 184.6l3-.4-1.6 .7-2 .5zM102.6 184.5a4.9 4.9 0 0 1 3.5-1.5h1.3v1.1l-1.3 .1a3.8 3.8 0 0 0-3.8 3.9 3.8 3.8 0 0 0 3.9 3.7v-3.2h-1.9v-1.1h3.1v5.5h-1.3a5 5 0 0 1-4.5-3.1 5 5 0 0 1 1-5.4zM103 191.9l1.3-.5 1.1 .4h.8l-.1 1.2a4.8 4.8 0 0 1-3.1-1.1zM104.3 187.5h3.1v5.5h-1.3l.1-4.4h-1.9zM107.9 183h2.9v1.1h-1.8v.8h1v1.1h-1v5.9h1.8v1.1h-2.9zM111.2 193l2.4-1a3.4 3.4 0 0 1-2.4 1zM111.2 185.3l1.2-.4 .1 .7 1.1 1.9a3.5 3.5 0 0 1 0 4.5l-2.4 1v-1.1a2.08 2.08 0 0 0 1.9-1.2 2.08 2.08 0 0 0-.2-2.2l-1.4-2.3zM111.2 184.5l1.7-.3a.67 .67 0 0 0-.5 .7l-1.2 .4z"/>
<path d="M111.7 183.6l.9-.5 1.2-.1v1.2h-.5a.88 .88 0 0 0-.9 .5 .88 .88 0 0 0 .1 1l1 1.5a3.7 3.7 0 0 1 .4 4.3 3.3 3.3 0 0 1-2.7 1.5v-1.1a2.11 2.11 0 0 0 1.9-1.3 2.11 2.11 0 0 0-.3-2.3 7.1 7.1 0 0 1-1.6-3.1l.1-.8zM111.9 183.5l.7-.4 1.2-.1v1.2l-2.6 .3zM114.1 193l2.4-1a3.4 3.4 0 0 1-2.4 1zM114.1 185.3l1.2-.4 .1 .7 1.1 1.9a3.5 3.5 0 0 1 0 4.5l-2.4 1v-1.1a2.08 2.08 0 0 0 1.9-1.2 2.08 2.08 0 0 0-.2-2.2l-1.4-2.3zM114.1 184.5l1.7-.3a.67 .67 0 0 0-.5 .7l-1.2 .4zM114.6 183.6l.9-.5 1.2-.1v1.2h-.5a.88 .88 0 0 0-.9 .5 .88 .88 0 0 0 .1 1l1 1.5a3.7 3.7 0 0 1 .4 4.3 3.3 3.3 0 0 1-2.7 1.5v-1.1a2.11 2.11 0 0 0 1.9-1.3 2.11 2.11 0 0 0-.3-2.3 7.1 7.1 0 0 1-1.6-3.1l.1-.8zM114.7 183.5l.8-.4 1.2-.1v1.2l-2.6 .3zM117.7 183h1.1v10h-1.1zM269.5 183.4l6.6-.9v5.1l-6.6-.9z"/>
<circle cx="281.2" cy="185.1" r="2.52"/>
<circle cx="281.2" cy="185.1" r="1.68"/>
</g>
<g fill="#000">
<path d="M101.2 188.7l1.1-.7a4 4 0 0 0 1.1 2.7l-1.1 .5a5 5 0 0 1-1.1-2.5zM101.9 185.4l2-.5a3.9 3.9 0 0 0-1.6 3.1l-1.1 .7a5.1 5.1 0 0 1 .7-3.3zM102.3 191.2l1.1-.5 .9 .7-1.3 .5zM104.3 187.5h3.1v5.5h-1.3l.1-4.4h-1.9zM102.5 184.6l3-.4-1.6 .7-2 .5zM102.5 184.6a5.4 5.4 0 0 1 4.9-1.6v1.1l-1.9 .1zM103 191.9l1.3-.5 1.1 .4h.8l-.1 1.2a4.8 4.8 0 0 1-3.1-1.1zM107.9 183h2.9v1.1h-1.8v.8h1v1.1h-1v5.9h1.8v1.1h-2.9zM111.2 193l2.4-1a3.4 3.4 0 0 1-2.4 1zM111.2 185.3l1.2-.4 .1 .7 1.1 1.9a3.5 3.5 0 0 1 0 4.5l-2.4 1v-1.1a2.08 2.08 0 0 0 1.9-1.2 2.08 2.08 0 0 0-.2-2.2l-1.4-2.3zM111.2 184.5l1.7-.3a.67 .67 0 0 0-.5 .7l-1.2 .4zM111.9 183.5l.7-.4 1.2-.1v1.2l-2.6 .3z"/>
<path d="M114.1 193l2.4-1a3.4 3.4 0 0 1-2.4 1zM114.1 185.3l1.2-.4 .1 .7 1.1 1.9a3.5 3.5 0 0 1 0 4.5l-2.4 1v-1.1a2.08 2.08 0 0 0 1.9-1.2 2.08 2.08 0 0 0-.2-2.2l-1.4-2.3zM114.1 184.5l1.7-.3a.67 .67 0 0 0-.5 .7l-1.2 .4zM114.7 183.5l.8-.4 1.2-.1v1.2l-2.6 .3zM117.7 183h1.1v10h-1.1z"/>
</g>
<path d="M281.2 181.8v6.5M284.9 185.1h-16.8" fill="none" stroke="#000" stroke-width=".21" stroke-dasharray=".4 .4 1.3 .4" stroke-linecap="butt"/>
<text font-size="5" x="256.1" y="186.8">A4</text>
<text font-size="4.2" x="165.8" y="186.5">GESSI 316 54294</text>
<text font-size="2.9" x="244.1" y="193">Dis.: GPF5429400000G000</text>
<g font-size="2.8">
<text x="85.9" y="49.1">362</text>
<text x="228.2" y="49.6">210-190</text>
<text x="199.5" y="58.1">49</text>
<text x="65.9" y="62">100</text>
<text x="105.9" y="62">100</text>
<text x="195.1" y="66.4">4</text>
<text x="284.3" y="89.7" transform="rotate(-90 284.3 89.7)">68</text>
<text x="39.1" y="101.8" transform="rotate(-59 39.1 101.8)">65</text>
<text x="78.6" y="101.7" transform="rotate(-57 78.6 101.7)">65</text>
<text x="119.4" y="101.9" transform="rotate(-60 119.4 101.9)">65</text>
<text x="231" y="97" transform="rotate(-90 231 97)">20</text>
<text x="227" y="119.7">201-181</text>
<text x="280.3" y="117.5">20°</text>
<text x="148.5" y="193">PARTE ESTERNA LAVABO TRE FORI &quot;MECCANICA&quot;</text>
<text x="99.8" y="198.5">Gessi S.p.A.Parco Gessi,13037 Serravalle Sesia (Vercelli) Italy Tel.0039 0163 454111 Fax.0039 0163 453150 www.gessi.com e-mail:gessi@gessi.it</text>
</g>
<text font-size="2.6" x="244.1" y="183.9">Formato</text>
<text font-size="2.5" x="106.2" y="203.4">This drawing by its legislation cannot be disclosed or reproduced without a written authorization released by GESSI S.p.A. - 2017 Copyright© GESSI S.p.A.</text>
</svg>
